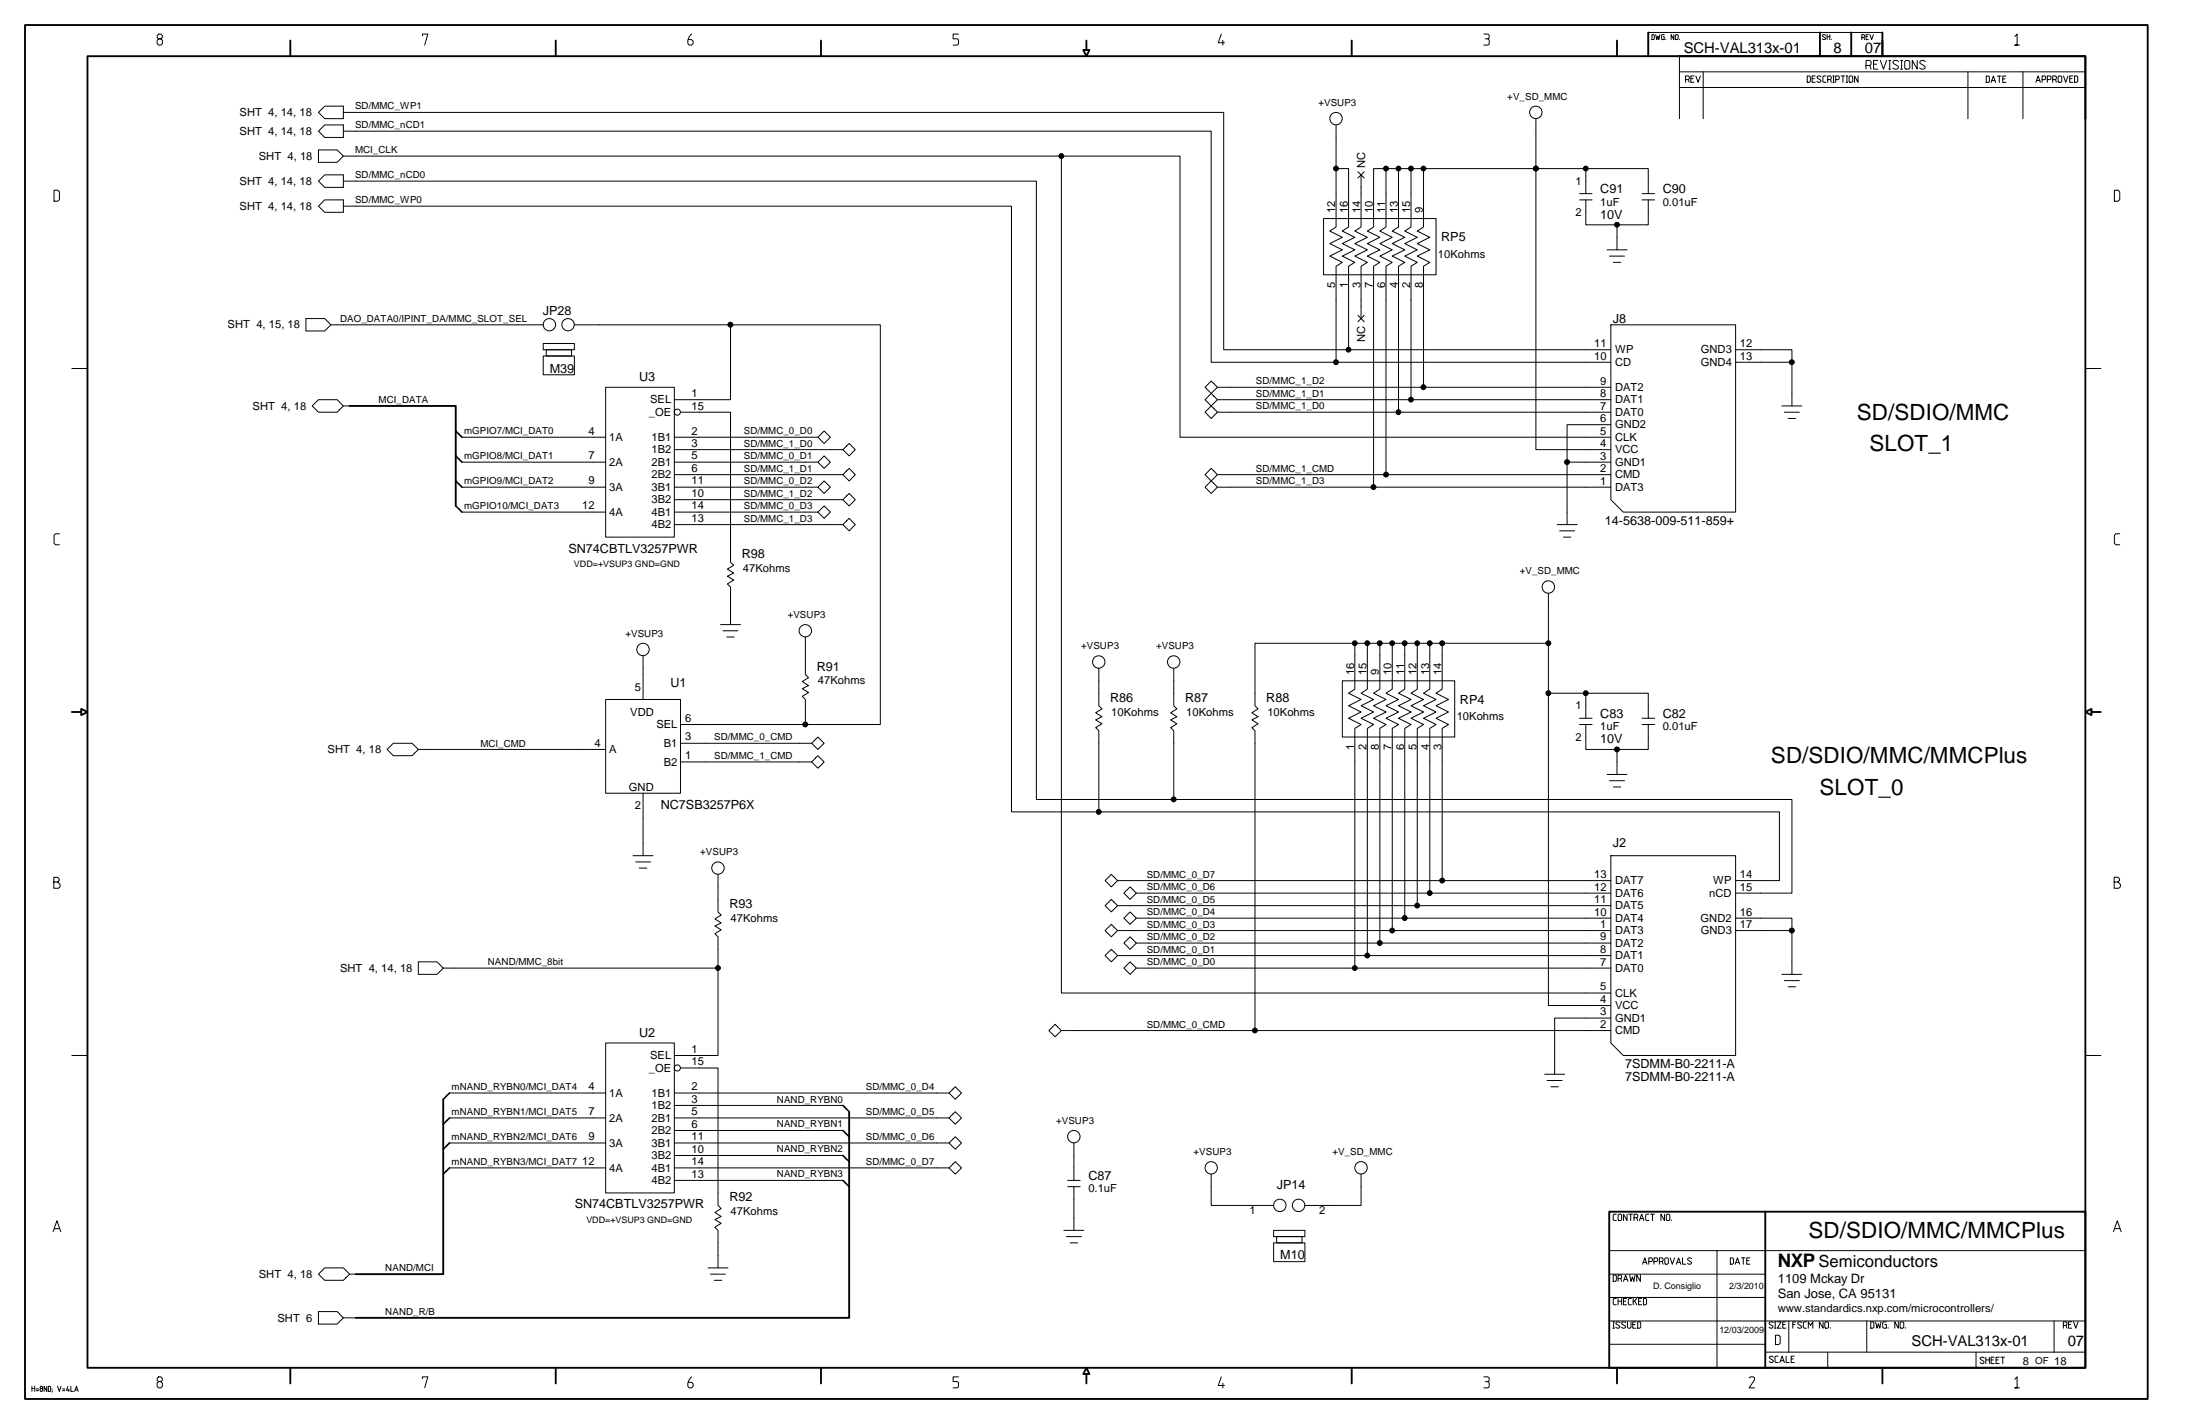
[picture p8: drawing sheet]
<svg xmlns="http://www.w3.org/2000/svg" width="432mm" height="279mm" viewBox="0 0 432 279" stroke-linecap="round" stroke-linejoin="round" font-family="sans-serif">
<g fill="none" stroke="#000" stroke-width=".2">
<path d="M31.1 6.7l-.3 .3v.3l.3 .3h.5l.3 .3v.6l-.3 .3h-.5l-.3-.3v-.6l.3-.3h.5l.3-.3v-.3l-.3-.3zM82.9 7v-.3h1.1l-.6 2.1M135.7 6.7a2.04 2.04 0 0 0-.7 1.8l.3 .3h.4l.3-.3v-.4l-.3-.3h-.6M188.1 6.7h-1v.9h.7l.3 .3-.1 .8-.9 .1M239.7 6.7l-.6 1.7h1.2M240 7.9v.9M291.2 6.7h.8a.54 .54 0 0 1 .2 .8l-.2 .1M291.5 7.6l.7 .1 .1 .8-.3 .3h-.8M324.2 6.8h.4l.1 .1v.7l-.1 .2h-.4zM325 6.8l.2 1 .2-.7 .2 .7 .2-1M326.6 6.8h-.4l-.1 .1 .1 .9h.4v-.6h-.1M326.9 7.7v.1"/>
<path d="M328.5 6.8v1l-.5-1v1M329 6.8l.4 .1v.7l-.2 .2-.4-.2v-.7zM329.6 11v12.3M329.6 17.2h79.7M329.6 14.1h79.7M329.7 7.7v.1M330.8 15.6h.6l.2-.2v-.3l-.2-.2h-.6v1.3M331.4 15.6l.2 .6M331.9 15.4h.4M332.5 14.9h-.6v1.3h.6M332.8 14.9l.5 1.3 .4-1.3M334.3 14.1v9.2"/>
<path d="M354.7 14.9h.5l.1 .2v.9l-.1 .2h-.5zM355.7 15.4h.4M356.3 14.9h-.6v1.3h.6M357.4 15.1a.47 .47 0 0 0-.8 .1l.7 .5v.3a.49 .49 0 0 1-.7 0M358.3 6.9l-.2-.1-.4 .1v.2l.6 .5-.2 .2-.4-.2M358.4 14.9h-.5l-.1 .2v.9l.1 .2h.5M358.6 6.8v1M358.6 7.2h.5M358.7 15.6h.6l.1-.2v-.3l-.1-.2h-.6v1.3M359.1 6.8v1M359.3 15.6l.1 .6M359.4 7.7v.1"/>
<path d="M359.7 14.9h.3M359.7 16.2h.3M359.9 14.9v1.3M360.3 15.6h.5l.2-.2v-.3l-.2-.2h-.5v1.3M361.4 14.9h.7M361.7 14.9v1.3M362.4 14.9h.2M362.4 16.2h.2M362.5 14.9v1.3M363.1 14.9h.4l.1 .2v.9l-.1 .2h-.4l-.2-.2v-.9zM364.7 14.9v1.3l-.7-1.3v1.3M365.4 7.3h.4l.2-.1-.2-.4h-.4v1"/>
<path d="M365.8 7.3l.2 .5M366.2 12.8h.8l.2-.2v-.5l-.2-.2h-.8v1.7M366.2 7.2h.4M366.7 6.8h-.5v1h.5M367 12.8l.2 .8M367 6.8l.3 1 .4-1M367.7 12.6h.6M368.6 11.9h-.9v1.7h.9M369.1 11.9l.6 1.7 .6-1.7M369.5 6.4h-46v4.6h46M370.7 13.6h.4M370.7 11.9h.4"/>
<path d="M370.9 11.9v1.7M372.6 12.1a.62 .62 0 0 0-1.1 .1l.1 .3 .9 .5 .1 .2-.1 .3a.76 .76 0 0 1-1-.2M373 13.6h.4M373 11.9h.4M373.2 11.9v1.7M374.1 11.9h.5l.2 .2v1.2l-.2 .3h-.5l-.3-.3v-1.2zM376.3 11.9v1.7l-1-1.7v1.7M377.9 12.1a.62 .62 0 0 0-1.1 .1l.1 .3 .9 .5 .1 .2-.1 .3a.74 .74 0 0 1-1-.2M386.2 14.1v9.2M389.8 14.9h.5l.2 .2v.9l-.2 .2h-.5zM390.8 16.2l.4-1.3 .5 1.3M391 15.8h.5"/>
<path d="M392 14.9h.7M392.4 14.9v1.3M393.1 15.5h.4M393.7 14.9h-.6v1.3h.6M395.5 7.2l.4-.5v2.1h-.4h.9M397 14.1v9.2M399.6 16.2l.4-1.3 .5 1.3M399.8 15.8h.5M400.8 15.6h.5l.2-.2v-.3l-.2-.2h-.5v1.3M401.8 15.6h.6l.1-.2v-.3l-.1-.2h-.6v1.3M402.9 15.6h.5l.2-.2v-.3l-.2-.2h-.5v1.3M403.4 15.6l.2 .6"/>
<path d="M404.1 14.9h.4l.2 .2v.9l-.2 .2h-.4l-.2-.2v-.9zM405 14.9l.4 1.3 .5-1.3M406.2 15.4h.5M406.8 14.9h-.6v1.3h.6M407.2 14.9h.4l.2 .2v.9l-.2 .2h-.4zM10.6 37.3h.8l.3 .4v1.5l-.3 .3h-.8zM62.5 29.4h3.7l1.2 1.2-1.2 1.3h-3.7zM63.7 20.8h3.7v2.5h-3.7l-1.2-1.2zM63.7 24.5h3.7v2.5h-3.7l-1.2-1.3zM63.7 34.3h3.7v2.5h-3.7l-1.2-1.3zM63.7 39.2h3.7v2.5h-3.7l-1.2-1.3zM67.4 30.6h164.2v55.2h84.6"/>
<path d="M67.4 22.1h172.8v46.5h76M67.4 25.7h170.3v45.4h78.5M67.4 35.5h136v121.4h148.3v18.3h-11M208.3 30.6v164.2h107.9M262.2 33.1h2.5v11.4l-1.2 .8 2.4 1.3-2.4 1.2 2.4 1.2-2.4 1.2 2.4 1.3-1.2 .7v16.4M262.2 24.5v20l-1.2 .8 2.5 1.3-2.5 1.2 2.5 1.2-2.5 1.2 2.5 1.3-1.3 .7v18.9M266.5 33.7l1.3 1.2M267.1 34.3v10.2l-1.2 .8 2.5 1.3-2.5 1.2 2.5 1.2-2.5 1.2 2.5 1.3-1.3 .7v10.3M267.8 33.7l-1.3 1.2M272 33.1v11.4l-1.2 .8 2.5 1.3-2.5 1.2 2.5 1.2-2.5 1.2 2.5 1.3-1.3 .7v40.9M274.5 33.1v11.4l-1.2 .8 2.4 1.3-2.4 1.2 2.4 1.2-2.4 1.2 2.4 1.3-1.2 .7v28.7M276.9 33.1v11.4l-1.2 .8 2.5 1.3-2.5 1.2 2.5 1.2-2.5 1.2 2.5 1.3-1.3 .7v26.2"/>
<path d="M279.4 33.1v11.4l-1.2 .8 2.4 1.3-2.4 1.2 2.4 1.2-2.4 1.2 2.4 1.3-1.2 .7v23.8M301.5 23.3v64.9h14.7M310 39.2h2.5M310 38h2.5M311.3 39.2v4.9h12.2v-4.9M311.3 33.1v4.9M322.3 39.2h2.4M322.3 38h2.4M323.5 38v-4.9h-53.9v11.4l-1.2 .8 2.4 1.3-2.4 1.2 2.4 1.2-2.4 1.2 2.4 1.3-1.2 .7v43.4M415 37.3h.8l.3 .4v1.5l-.3 .3h-.8zM67.4 40.4h131.1v118.9h150.7v13.5h-8.5M259.8 42.9h22.1v11h-22.1z"/>
<path d="M315.4 49h3.9M315.9 50.2h3M316.7 51.5h1.4M317.4 44.1v4.9M14.1 72.3h3.1M60 62.5h3.7l1.2 1.2-1.2 1.2h-3.7zM62.5 78.4h3.7l1.2 1.3-1.2 1.2h-3.7l-1.2-1.2zM64.9 63.7h41.7M67.4 79.7h1.2M106.6 69.9h6.1v3.6h-6.1zM106.6 67.4h6.1v1.2h-6.1zM107.2 68.6h5v1.2h-5z"/>
<path d="M112.7 63.7h60.1v78.5h-39.2M118.9 76h13.5v29.4h-13.5zM143.4 63.7v14.7h-11M237.7 74.8l1.3 1.2-1.3 1.2-1.2-1.2zM237.7 77.2l1.3 1.2-1.3 1.3-1.2-1.3zM237.7 79.7l1.3 1.2-1.3 1.2-1.2-1.2zM266.5 61.9l1.3 1.2M267.8 61.9l-1.3 1.2M316.2 63.7h24.5v36.8h-22.1l-2.4-2.5zM316.2 76h-77.2M316.2 78.4h-77.2M340.7 68.6h11v11.1"/>
<path d="M340.7 71.1h11M349.7 79.7h4M409.3 72.3h3M90.7 90.7h28.2M90.7 95.6h28.2M90.7 85.8h28.2M132.4 93.1h33M132.4 95.6h28.1M132.4 88.2h33M132.4 98h33M133.6 80.9h9.8v29.4l.6 .6-1.2 .8 1.2 .7-1.2 .7 1.2 .7-1.2 .8 .6 .6v7.4M160.5 90.7h-28.1"/>
<path d="M160.5 85.8h-28.1M161.8 84.6l1.2 1.2-1.2 1.2-1.3-1.2zM161.8 89.5l1.2 1.2-1.2 1.2-1.3-1.2zM161.8 94.4l1.2 1.2-1.2 1.2-1.3-1.2zM165.4 88.2l1.3-1.2 1.2 1.2-1.2 1.3zM166.2 92.4l.5-.5 1.2 1.2-1.2 1.3-1.3-1.3zM166.2 97.3l.5-.5 1.2 1.2-1.2 1.3-1.3-1.3zM237.7 91.9l1.3 1.2-1.3 1.3-1.2-1.3zM237.7 94.4l1.3 1.2-1.3 1.2-1.2-1.2zM316.2 83.3h-8.6v19.6M316.2 90.7h-8.6M316.2 80.9h-77.2"/>
<path d="M316.2 93.1h-77.2M316.2 95.6h-77.2M350.2 80.9h3M351 82.1h1.4M11.7 104.7h-.8l-.3 .4v1.5l.3 .3h.8M90.7 100.5h28.2M132.4 100.5h28.1M132.4 102.9h33M160.5 100.5l1.3-1.2 1.2 1.2-1.2 1.2zM166.2 102.2l.5-.5 1.2 1.2-1.2 1.3-1.3-1.3zM303.9 116.4v80.9h12.3M305.6 102.9h3.9"/>
<path d="M306.1 104.2h3M306.9 105.4h1.4M416.1 104.7h-.8l-.3 .4v1.5l.3 .3h.8M118.9 137.2h14.7v18.4h-14.7zM126.2 128.7v8.5M141.4 122.6h3.9M141.9 123.8h2.9M142.6 125h1.5M158.1 125v7.4l.6 .6-1.2 .7 1.2 .8-1.2 .6 1.2 .8-1.2 .7 .6 .6v5M215.7 131.1v7.4l.6 .6-1.2 .7 1.2 .8-1.2 .6 1.2 .8-1.2 .8 .6 .6v15.9M230.4 131.1v7.4l.6 .6-1.2 .7 1.2 .8-1.2 .6 1.2 .8-1.2 .8 .6 .6v13.5M263.5 133.6h22v11h-22z"/>
<path d="M265.9 126.2v9l-1.2 .8 2.4 1.2-2.4 1.3 2.4 1.2-2.4 1.2 2.4 1.3-1.2 .7v47M268.4 126.2v9l-1.3 .8 2.5 1.2-2.5 1.3 2.5 1.2-2.5 1.2 2.5 1.3-1.2 .7v44.6M270.8 126.2v9l-1.2 .8 2.4 1.2-2.4 1.3 2.4 1.2-2.4 1.2 2.4 1.3-1.2 .7v42.1M273.3 126.2v9l-1.3 .8 2.5 1.2-2.5 1.3 2.5 1.2-2.5 1.2 2.5 1.3-1.2 .7v39.7M275.7 126.2v9l-1.2 .8 2.4 1.2-2.4 1.3 2.4 1.2-2.4 1.2 2.4 1.3-1.2 .7v37.2M278.2 126.2v9l-1.3 .8 2.5 1.2-2.5 1.3 2.5 1.2-2.5 1.2 2.5 1.3-1.2 .7v34.8M280.6 126.2v9l-1.2 .8 2.5 1.2-2.5 1.3 2.5 1.2-2.5 1.2 2.5 1.3-1.3 .7v32.3M283.1 126.2v9l-1.2 .8 2.4 1.2-2.4 1.3 2.4 1.2-2.4 1.2 2.4 1.3-1.2 .7v29.9M303.9 126.2h-57.6v12.3l.6 .6-1.2 .7 1.2 .8-1.2 .6 1.2 .8-1.2 .8 .6 .6v58.8M303.9 136h19.6v4.9M311.3 136v4.9M76 147l1.2-1.2h3.7l1.2 1.2-1.2 1.3h-3.7z"/>
<path d="M118.9 147h-36.8M126.2 155.6v12.3M133.6 145.8h25.7M133.6 149.5h25.7M160.5 144.6l1.3 1.2-1.3 1.2-1.2-1.2zM160.5 148.3l1.3 1.2-1.3 1.2-1.2-1.2zM310 142.2h2.5M310 140.9h2.5M311.3 142.2v4.8h12.2v-4.8M315.4 152h3.9M315.9 153.2h3M316.7 154.4h1.4"/>
<path d="M317.4 147v5M322.3 142.2h2.4M322.3 140.9h2.4M10.6 173.1h.7l.3-.4v-.3l-.3-.3h-.7v2.2h.9l.3-.3v-.5l-.5-.4M124.2 167.9h4M124.8 169.1h2.9M125.5 170.3h1.5M140.9 171.6v7.3l.6 .6-1.2 .8 1.2 .8-1.2 .6 1.2 .7-1.2 .8 .6 .6v23.3h-8.5M216.9 177.7l1.2-1.2 1.3 1.2-1.3 1.2zM216.9 172.8l1.2-1.2 1.3 1.2-1.3 1.2zM220.6 175.2l1.2-1.2 1.2 1.2-1.2 1.3zM316.2 167.9h24.5v39.2h-22.1l-2.4-2.5z"/>
<path d="M316.2 172.8h-96.8M316.2 175.2h-93.2M316.2 177.7h-96.8M415 173.1h.7l.3-.4v-.3l-.3-.3h-.7v2.2h.9l.3-.3v-.5l-.5-.4M82.1 188.7h3.7l1.2 1.2-1.2 1.3h-3.7zM140.9 189.9h-53.9M216.9 182.6l1.2-1.2 1.3 1.2-1.3 1.2zM216.9 187.5l1.2-1.2 1.3 1.2-1.3 1.2zM219.4 182.6h96.8M219.4 187.5h96.8M220.6 185l1.2-1.2 1.2 1.2-1.2 1.3zM220.6 189.9l1.2-1.2 1.2 1.2-1.2 1.3z"/>
<path d="M220.6 180.1l1.2-1.2 1.2 1.2-1.2 1.3zM223 189.9h93.2M316.2 199.7h-11.1v11.1M316.2 180.1h-93.2M316.2 185h-93.2M340.7 180.1h11v11.1M340.7 182.6h11M349.7 191.2h4M350.2 192.4h3M351 193.6h1.4M14.1 207.1h3.1M118.9 204.6h13.5v29.5h-13.5z"/>
<path d="M118.9 214.5h-30.7M118.9 219.4h-30.7M132.4 214.5h53.9M132.4 219.4h53.9M132.4 216.9h33M133.6 209.5h7.3v27l.6 .6-1.2 .8 1.2 .8-1.2 .6 1.2 .7-1.2 .8 .6 .6v7.4M187.5 213.2l1.2 1.3-1.2 1.2-1.2-1.2zM187.5 218.1l1.2 1.3-1.2 1.2-1.2-1.2zM205.9 202.2l1.2-1.2 1.2 1.2-1.2 1.2zM208.3 202.2h107.9M303.2 210.8h3.9M303.7 212h2.9"/>
<path d="M304.4 213.2h1.5M409.3 207.1h3M118.9 224.3h-30.7M118.9 229.2h-30.7M132.4 224.3h53.9M132.4 229.2h53.9M132.4 221.8h33M132.4 226.7h33M165.4 231.6h-33M187.5 223l1.2 1.3-1.2 1.2-1.2-1.2zM187.5 227.9l1.2 1.3-1.2 1.2-1.2-1.2zM209.5 232.8h2.5"/>
<path d="M209.5 231.6h2.5M210.8 232.8v8.6M210.8 224.3v7.3M237.7 230.4v6.1h12.3M267.1 230.4v6.1h-11M317.2 238.2h-.4l-.2 .2v.9l.2 .2h.4M317.8 238.2h.3l.2 .2v.9l-.2 .2h-.3l-.2-.2v-.9zM319.3 238.2v1.3l-.7-1.3v1.3M319.7 238.2h.7M320.1 238.2v1.3M320.7 238.9h.5l.2-.1v-.4l-.2-.2h-.5v1.3M321.2 238.9l.2 .6"/>
<path d="M321.8 239.5l.4-1.3 .4 1.3M321.9 239.1h.6M323.6 238.2h-.4l-.2 .2v.9l.2 .2h.4M324 238.2h.7M324.3 238.2v1.3M326.7 238.2v1.3l-.7-1.3v1.3M327.2 238.2h.4l.1 .2v.9l-.1 .2h-.4l-.2-.2v-.9zM328.1 239.4v.1M10.4 241.7l.8-2.2 .7 2.2M10.7 241.1h.9M62.5 257.3h3.7l1.2 1.3-1.2 1.2h-3.7zM63.7 248.8h3.7l1.2 1.2-1.2 1.2h-3.7l-1.2-1.2z"/>
<path d="M67.4 258.6h2.4M68.6 250h1.3M139 248.8h3.9M139.4 250h3M140.2 251.2h1.5M208.8 241.4h3.9M209.3 242.6h2.9M210 243.9h1.5M250 243.9h6.1v3.6h-6.1zM250 241.4h6.1v1.2h-6.1zM250.6 242.6h4.9v1.3h-4.9zM315.8 245.4h93.5"/>
<path d="M315.8 254.6h30.7M315.8 250h30.7M315.8 259.2h93.5M316.6 259.4h.3M316.6 250.2h.5l.1 .1v.9l-.1 .2h-.5zM316.7 259.4v1.2M317.2 254.8h-.4l-.2 .1v.9l.2 .2h.4M317.6 254.8v1.2M317.6 255.3h.7M317.6 250.9h.5l.2-.2v-.4l-.2-.1h-.5v1.2M317.9 259.5l-.1-.1a.44 .44 0 0 0-.7 .2l.7 .6 .1 .1-.1 .2a.47 .47 0 0 1-.7-.1M318.1 250.9l.2 .5"/>
<path d="M318.3 254.8v1.2M318.6 255.3h.5M318.6 251.4l.5-1.2 .4 1.2M318.8 251h.5M319.1 259.5l-.6-.1-.2 .2 .7 .6v.3a.49 .49 0 0 1-.7-.1M319.2 254.8h-.6v1.2h.6M319.4 259.4v1l.2 .2h.4l.1-.2v-1M319.8 250.2l.3 1.2 .3-.9 .3 .9 .2-1.2M320.2 254.8h-.4l-.2 .1v.9l.2 .2h.4M320.5 259.9h.4M320.5 254.8v1.2M320.8 255.2l.4 .8"/>
<path d="M321.1 259.4h-.6v1.2h.6M321.2 254.8l-.7 .7M321.4 259.4h.5l.1 .1v.9l-.1 .2h-.5zM321.6 255.3h.4M322 250.2v1.2l-.8-1.2v1.2M322.2 254.8h-.6v1.2h.6M322.4 248.1l.4-1.3 .5 1.3M322.6 254.8h.4l.2 .1v.9l-.2 .2h-.4zM322.6 247.7h.5M323.6 247.5h.5l.2-.2v-.3l-.2-.2h-.5v1.3M324.6 247.5h.6l.2-.2v-.3l-.2-.2h-.6v1.3M325.7 247.5h.5l.2-.2v-.3l-.2-.2h-.5v1.3"/>
<path d="M326.2 247.5l.2 .6M326.9 246.8h.4l.1 .2v.9l-.1 .2h-.4l-.2-.2v-.9zM327.8 246.8l.4 1.3 .5-1.3M329 248.1l.5-1.3 .4 1.3M329.2 247.7h.5M330.2 246.8v1.3h.7M332 247a.47 .47 0 0 0-.8 .1l.8 .7-.3 .3-.5-.2M337 245.4v23M339.6 246.8h.4l.2 .2v.9l-.2 .2h-.4zM340.6 248.1l.4-1.3 .4 1.3M340.7 247.7h.6M341.8 246.8h.7"/>
<path d="M342.2 246.8v1.3M342.8 247.3h.5M343.5 246.8h-.7v1.3h.7M348 259.5l-.3-.1h-.4v.4l.7 .5-.3 .3-.5-.2M348.3 259.4h.3M348.4 259.4v1.2M348.8 259.4h.8l-.8 1.2h.8M349.9 259.9h.5M350.5 259.4h-.6v1.2h.6M351.1 259.2v6.1M351.9 259.9h.4M352.5 259.4h-.6v1.2"/>
<path d="M353.6 259.5l-.2-.1h-.5v.4l.7 .5-.2 .3-.6-.2M354.6 259.4h-.5l-.2 .1v.9l.2 .2h.5M357.8 259.4v1.2l-.7-1.2v1.2M358.3 259.4h.4l.2 .1v.9l-.2 .2h-.4l-.1-.2v-.9zM366.4 259.2v6.1M367.2 259.4h.4l.2 .1v.9l-.2 .2h-.4zM368.1 259.4l.3 1.2 .3-.9 .3 .9 .2-1.2M370.2 259.4h-.5l-.2 .1v.9l.2 .2h.5v-.7h-.2M372.6 259.4v1.2l-.7-1.2v1.2M373.1 259.4h.4l.2 .1v.9l-.2 .2h-.4l-.2-.2v-.9zM403.2 259.2v6.1M406 259.9h.4"/>
<path d="M406.6 259.4h-.6v1.2h.6M407 259.4l.4 1.2 .5-1.2M414.8 241.7l.8-2.2 .7 2.2M415.1 241.1h.9M6.3 272v1M6.3 272.4h.5M6.8 272v1M7.1 272.9h.5M7.1 272.5h.5M8 272l-.1 .3 .4 .3-.1 .4h-.2l-.1-.4 .3-.2 .1-.2zM9.2 272v1l-.5-1v1M9.5 272h.3l.1 .2v.7l-.1 .1h-.3z"/>
<path d="M10.2 272.9v.2M10.2 272.5v.1M11.3 272l.3 1 .4-1M12.3 272.9h.4M12.3 272.5h.4M13.3 272l-.2 .8h.5M13.5 272.6v.4M13.9 272v1h.5M14.6 273l.4-1 .3 1M14.8 272.7h.4M31.1 270.2l-.3 .3v.3l.3 .3h.5l.3 .3v.6l-.3 .3h-.5l-.3-.3v-.6l.3-.3h.5l.3-.3v-.3l-.3-.3zM82.9 270.5v-.3h1.1l-.6 2.1"/>
<path d="M135.7 270.2a2.1 2.1 0 0 0-.7 1.8l.3 .3h.4l.3-.3v-.5l-.3-.3h-.6M188.1 270.2h-1v.9h.7l.3 .3-.1 .8-.9 .1M239.7 270.2l-.6 1.6h1.2M240 271.4v.9M291.2 270.2h.8a.5 .5 0 0 1 .3 .4 .5 .5 0 0 1-.3 .5M291.5 271.1l.7 .1 .1 .8-.3 .3h-.8M315.8 263.8h30.7M316.6 260.6h.3M343.3 270.3l.3-.1h.5l.2 .1 .1 .2v.3l-1.1 1.5h1.1M346.5 265.3h62.8M348.1 266.3a.47 .47 0 0 0-.8 .1l.8 .7a.45 .45 0 0 1-.8 0M348.3 260.6h.3"/>
<path d="M348.5 262h.6l.3 .2v1.3l-.3 .3h-.6zM349 266.1h-.4l-.2 .2v.8l.2 .2h.4M349.3 267.3l.5-1.2 .4 1.2M349.5 267h.6M350.6 266.1v1.2h.6M351.6 266.6h.4M352.1 266.1h-.5v1.2h.5M354.9 260.6v-1.2l.5 .7 .4-.7v1.2M358.7 265.3v3.1M359.2 260.5v.1M370.6 260.5v.1M374 260.5v.1"/>
<path d="M387.8 265.3v3.1M389.4 266.5l-.5-.2-.3 .3 .7 .5 .1 .2-.1 .1a.47 .47 0 0 1-.7-.1M389.8 266.3v1.2M389.8 266.8h.7M390.5 266.3v1.2M390.8 266.8h.4M391.4 266.3h-.6v1.2h.6M391.8 266.8h.4M392.4 266.3h-.6v1.2h.6M392.7 266.3h.7M393.1 266.3v1.2M395.5 270.6l.4-.4v2.1h-.4h.9"/>
<path d="M405 260.1h.5l.2-.2v-.4l-.2-.1h-.5v1.2M405.5 260.1l.2 .5"/>
<circle cx="262.2" cy="23.3" r="1.22"/>
<circle cx="301.4" cy="22" r="1.22"/>
<circle cx="107.8" cy="63.7" r="1.21"/>
<circle cx="111.5" cy="63.7" r="1.21"/>
<circle cx="132.9" cy="80.9" r=".6"/>
<circle cx="303.9" cy="115.2" r="1.22"/>
<circle cx="126.2" cy="127.4" r="1.22"/>
<circle cx="158.1" cy="123.8" r="1.21"/>
<circle cx="215.7" cy="129.9" r="1.22"/>
<circle cx="230.4" cy="129.9" r="1.22"/>
<circle cx="140.9" cy="170.3" r="1.21"/>
<circle cx="132.9" cy="209.5" r=".6"/>
<circle cx="210.8" cy="223" r="1.22"/>
<circle cx="237.7" cy="229.1" r="1.21"/>
<circle cx="251.2" cy="236.5" r="1.22"/>
<circle cx="254.9" cy="236.5" r="1.22"/>
<circle cx="267.1" cy="229.1" r="1.22"/>
</g>
<g fill="#000" stroke="#000" stroke-width=".2">
<circle cx="208.3" cy="30.6" r=".48"/>
<circle cx="262.2" cy="33.1" r=".48"/>
<circle cx="272" cy="33.1" r=".48"/>
<circle cx="274.5" cy="33.1" r=".48"/>
<circle cx="276.9" cy="33.1" r=".48"/>
<circle cx="279.4" cy="33.1" r=".48"/>
<circle cx="301.4" cy="33.1" r=".48"/>
<circle cx="311.2" cy="33.1" r=".48"/>
<circle cx="317.4" cy="44.1" r=".48"/>
<circle cx="143.4" cy="63.7" r=".49"/>
<circle cx="262.2" cy="71.1" r=".48"/>
<circle cx="264.7" cy="68.6" r=".48"/>
<circle cx="276.9" cy="78.4" r=".48"/>
<circle cx="279.4" cy="76" r=".48"/>
<circle cx="351.7" cy="71.1" r=".48"/>
<circle cx="269.6" cy="95.6" r=".48"/>
<circle cx="272" cy="93.1" r=".48"/>
<circle cx="274.5" cy="80.9" r=".48"/>
<circle cx="307.6" cy="90.7" r=".48"/>
<circle cx="265.9" cy="126.2" r=".48"/>
<circle cx="268.4" cy="126.2" r=".48"/>
<circle cx="270.8" cy="126.2" r=".48"/>
<circle cx="273.3" cy="126.2" r=".48"/>
<circle cx="275.7" cy="126.2" r=".48"/>
<circle cx="278.2" cy="126.2" r=".48"/>
<circle cx="280.6" cy="126.2" r=".48"/>
<circle cx="283.1" cy="126.2" r=".48"/>
<circle cx="303.9" cy="136" r=".48"/>
<circle cx="303.9" cy="126.2" r=".48"/>
<circle cx="311.2" cy="136" r=".48"/>
<circle cx="158.1" cy="142.1" r=".48"/>
<circle cx="215.7" cy="159.3" r=".48"/>
<circle cx="230.4" cy="156.8" r=".48"/>
<circle cx="317.4" cy="147" r=".49"/>
<circle cx="278.2" cy="177.7" r=".48"/>
<circle cx="280.6" cy="175.2" r=".48"/>
<circle cx="283.1" cy="172.8" r=".48"/>
<circle cx="140.9" cy="189.9" r=".48"/>
<circle cx="265.9" cy="189.9" r=".48"/>
<circle cx="268.4" cy="187.5" r=".48"/>
<circle cx="270.8" cy="185" r=".48"/>
<circle cx="273.2" cy="182.6" r=".48"/>
<circle cx="275.7" cy="180.1" r=".48"/>
<circle cx="351.7" cy="182.6" r=".49"/>
<circle cx="246.3" cy="202.2" r=".48"/>
</g>
<g fill="none" stroke="#000" stroke-width=".37">
<path d="M4.9 4.9h416.6v269.6h-416.6zM17.2 11h392.1v257.4h-392.1zM57 8v3M109.1 8v3M161.1 8v3M213.2 8v1.8h-.6l.6 1.2 .6-1.2h-.6M265.3 8v3M317.4 8v3M323.5 6.4v4.6M329.6 11h79.7v12.3M357.2 6.4v4.6M363.3 6.4v4.6"/>
<path d="M369.5 6.4v4.6M68.6 79.7h20.9v19.6M14.1 139.7h1.8v.6l1.3-.6-1.3-.6v.6M410.5 139.7v.6l-1.2-.6 1.2-.6v.6h1.8M87 215.7v34.3h-17.2M166.7 218.1v40.5h-96.9M315.8 237.7h93.5v30.7h-93.5zM346.5 237.7v30.7M57 268.4v3M109.1 268.4v3M161.1 268.4v3M213.2 269.6h-.6l.6-1.2 .6 1.2h-.6v1.8"/>
<path d="M265.3 268.4v3M317.4 268.4v3M369.5 268.4v3"/>
</g>
<path d="M89.5 84.6l.6 .6M89.5 89.5l.6 .6M89.5 94.4l.6 .6M89.5 99.3l.6 .6M87.6 215.1l-.6 .6M87.6 220l-.6 .6M166.1 217.5l.6 .6M87.6 224.9l-.6 .6M87.6 229.8l-.6 .6M166.1 222.4l.6 .6M166.1 227.3l.6 .6M166.1 232.2l.6 .6" fill="none" stroke="#000" stroke-width=".29"/>
<path d="M90.1 85.2l.6 .6M90.1 90.1l.6 .6M90.1 95l.6 .6M90.1 99.9l.6 .6M88.2 214.5l-.6 .6M88.2 219.4l-.6 .6M165.4 216.9l.7 .6M88.2 224.3l-.6 .6M88.2 229.2l-.6 .6M165.4 221.8l.7 .6M165.4 226.7l.7 .6M165.4 231.6l.7 .6" fill="none" stroke="#000" stroke-width=".32"/>
<g font-size="4.4">
<text x="364.4" y="82.4">SD/SDIO/MMC</text>
<text x="366.9" y="88.5">SLOT_1</text>
<text x="347.6" y="149.8">SD/SDIO/MMC/MMCPlus</text>
<text x="357.1" y="155.9">SLOT_0</text>
<text x="355" y="242.9">SD/SDIO/MMC/MMCPlus</text>
</g>
<text font-size="3.7" x="348.9" y="248.7">NXP</text>
<text font-size="3.3" x="356.9" y="248.6">Semiconductors</text>
<g font-size="2.9">
<text x="330.5" y="10.5">SCH-VAL313x-01</text>
<text x="359.9" y="10.5">8</text>
<text x="366" y="10.5">07</text>
<text x="375.2" y="264.1">SCH-VAL313x-01</text>
<text x="405.8" y="264.1">07</text>
</g>
<g font-size="2.5">
<text x="314.1" y="37.8">C91</text>
<text x="326.3" y="37.8">C90</text>
<text x="282.9" y="47.3">RP5</text>
<text x="314.1" y="42.9">10V</text>
<text x="106.6" y="61.8">JP28</text>
<text x="316.5" y="63.3">J8</text>
<text x="107.9" y="73.1">M39</text>
<text x="125.5" y="74.7">U3</text>
<text x="315" y="103">14-5638-009-511-859+</text>
<text x="111.6" y="108.4">SN74CBTLV3257PWR</text>
<text x="145.6" y="109.5">R98</text>
<text x="160.3" y="131.6">R91</text>
<text x="131.6" y="134.8">U1</text>
<text x="217.9" y="137.7">R86</text>
<text x="232.6" y="137.7">R87</text>
<text x="248.5" y="137.7">R88</text>
<text x="286.6" y="138">RP4</text>
<text x="314.1" y="140.8">C83</text>
<text x="326.3" y="140.8">C82</text>
<text x="314.1" y="145.8">10V</text>
<text x="129.7" y="158.7">NC7SB3257P6X</text>
<text x="316.5" y="166.2">J2</text>
<text x="143.2" y="178.1">R93</text>
<text x="125.5" y="203.4">U2</text>
<text x="319" y="209.6">7SDMM-B0-2211-A</text>
<text x="319" y="212.1">7SDMM-B0-2211-A</text>
<text x="213.6" y="231.5">C87</text>
<text x="250.6" y="233.3">JP14</text>
<text x="112.8" y="237.1">SN74CBTLV3257PWR</text>
<text x="143.2" y="235.7">R92</text>
<text x="251.3" y="247.1">M10</text>
<text x="348.9" y="251.8">1109 Mckay Dr</text>
<text x="348.9" y="254.7">San Jose, CA 95131</text>
</g>
<g font-size="2.2">
<text x="47" y="22.8">SHT 4, 14, 18</text>
<text x="47" y="26.5">SHT 4, 14, 18</text>
<text x="50.8" y="31.3">SHT 4, 18</text>
<text x="267.9" y="32.9" transform="rotate(-90 267.9 32.9)">NC</text>
<text x="47" y="36.3">SHT 4, 14, 18</text>
<text x="47" y="41.2">SHT 4, 14, 18</text>
<text x="262.1" y="41.8" transform="rotate(-90 262.1 41.8)">12</text>
<text x="264.5" y="41.8" transform="rotate(-90 264.5 41.8)">16</text>
<text x="267" y="41.8" transform="rotate(-90 267 41.8)">14</text>
<text x="269.5" y="41.8" transform="rotate(-90 269.5 41.8)">10</text>
<text x="271.9" y="41.8" transform="rotate(-90 271.9 41.8)">11</text>
<text x="274.3" y="41.8" transform="rotate(-90 274.3 41.8)">13</text>
<text x="276.8" y="41.8" transform="rotate(-90 276.8 41.8)">15</text>
<text x="279.3" y="41.8" transform="rotate(-90 279.3 41.8)">9</text>
<text x="309.2" y="36.2">1</text>
<text x="314.1" y="40.3">1uF</text>
<text x="326.3" y="40.3">0.01uF</text>
<text x="309.2" y="42.4">2</text>
<text x="282.2" y="50.5">10Kohms</text>
<text x="262.1" y="56.5" transform="rotate(-90 262.1 56.5)">5</text>
<text x="264.5" y="56.5" transform="rotate(-90 264.5 56.5)">1</text>
<text x="267" y="56.5" transform="rotate(-90 267 56.5)">3</text>
<text x="269.5" y="56.5" transform="rotate(-90 269.5 56.5)">7</text>
<text x="271.9" y="56.5" transform="rotate(-90 271.9 56.5)">6</text>
<text x="274.3" y="56.5" transform="rotate(-90 274.3 56.5)">4</text>
<text x="276.8" y="56.5" transform="rotate(-90 276.8 56.5)">2</text>
<text x="279.3" y="56.5" transform="rotate(-90 279.3 56.5)">8</text>
<text x="44.7" y="64.5">SHT 4, 15, 18</text>
<text x="267.9" y="67.1" transform="rotate(-90 267.9 67.1)">NC</text>
<text x="312.9" y="68.1">11</text>
<text x="312.9" y="70.6">10</text>
<text x="317" y="69.3">WP</text>
<text x="317" y="71.8">CD</text>
<text x="333.8" y="69.3">GND3</text>
<text x="333.8" y="71.8">GND4</text>
<text x="341.5" y="68.1">12</text>
<text x="341.5" y="70.6">13</text>
<text x="135.7" y="77.9">1</text>
<text x="314.1" y="75.5">9</text>
<text x="314.1" y="77.9">8</text>
<text x="317" y="76.7">DAT2</text>
<text x="49.6" y="80.4">SHT 4, 18</text>
<text x="127.4" y="81.6">_OE</text>
<text x="127.6" y="79.1">SEL</text>
<text x="135.7" y="80.3">15</text>
<text x="314.1" y="82.8">6</text>
<text x="314.1" y="80.4">7</text>
<text x="317" y="81.6">DAT0</text>
<text x="317" y="79.1">DAT1</text>
<text x="115.5" y="85.3">4</text>
<text x="119.6" y="86.5">1A</text>
<text x="127.9" y="86.5">1B1</text>
<text x="127.9" y="88.9">1B2</text>
<text x="135.7" y="85.3">2</text>
<text x="135.7" y="87.7">3</text>
<text x="314.1" y="87.7">4</text>
<text x="314.1" y="85.3">5</text>
<text x="317" y="88.9">VCC</text>
<text x="317" y="86.5">CLK</text>
<text x="317" y="84.1">GND2</text>
<text x="115.5" y="90.1">7</text>
<text x="115.5" y="95.1">9</text>
<text x="119.6" y="91.4">2A</text>
<text x="127.9" y="91.4">2B1</text>
<text x="127.9" y="93.9">2B2</text>
<text x="135.7" y="90.1">5</text>
<text x="135.7" y="95.1">11</text>
<text x="135.7" y="92.6">6</text>
<text x="314.1" y="90.2">3</text>
<text x="314.1" y="95.1">1</text>
<text x="314.1" y="92.6">2</text>
<text x="317" y="93.9">CMD</text>
<text x="317" y="91.4">GND1</text>
<text x="114.3" y="99.9">12</text>
<text x="119.6" y="96.3">3A</text>
<text x="119.6" y="101.2">4A</text>
<text x="127.9" y="96.3">3B1</text>
<text x="127.9" y="101.2">4B1</text>
<text x="127.9" y="98.8">3B2</text>
<text x="135.7" y="99.9">14</text>
<text x="135.7" y="97.5">10</text>
<text x="317" y="96.3">DAT3</text>
<text x="127.9" y="103.7">4B2</text>
<text x="135.7" y="102.4">13</text>
<text x="145.8" y="112.2">47Kohms</text>
<text x="124.6" y="135.6">5</text>
<text x="160.5" y="134.3">47Kohms</text>
<text x="265.8" y="132.5" transform="rotate(-90 265.8 132.5)">16</text>
<text x="268.2" y="132.5" transform="rotate(-90 268.2 132.5)">15</text>
<text x="270.7" y="132.5" transform="rotate(-90 270.7 132.5)">9</text>
<text x="273.1" y="132.5" transform="rotate(-90 273.1 132.5)">10</text>
<text x="275.6" y="132.5" transform="rotate(-90 275.6 132.5)">11</text>
<text x="278" y="132.5" transform="rotate(-90 278 132.5)">12</text>
<text x="280.5" y="132.5" transform="rotate(-90 280.5 132.5)">13</text>
<text x="282.9" y="132.5" transform="rotate(-90 282.9 132.5)">14</text>
<text x="123.7" y="140.4">VDD</text>
<text x="128.8" y="142.9">SEL</text>
<text x="134.5" y="141.6">6</text>
<text x="218.1" y="140.4">10Kohms</text>
<text x="232.8" y="140.4">10Kohms</text>
<text x="248.8" y="140.4">10Kohms</text>
<text x="285.9" y="141.2">10Kohms</text>
<text x="309.2" y="139.2">1</text>
<text x="314.1" y="143.3">1uF</text>
<text x="326.3" y="143.3">0.01uF</text>
<text x="64.3" y="147.8">SHT 4, 18</text>
<text x="116.7" y="146.5">4</text>
<text x="119.5" y="147.8">A</text>
<text x="130.3" y="146.5">B1</text>
<text x="134.5" y="145.3">3</text>
<text x="134.5" y="149">1</text>
<text x="265.8" y="147.2" transform="rotate(-90 265.8 147.2)">1</text>
<text x="268.2" y="147.2" transform="rotate(-90 268.2 147.2)">2</text>
<text x="270.7" y="147.2" transform="rotate(-90 270.7 147.2)">8</text>
<text x="273.1" y="147.2" transform="rotate(-90 273.1 147.2)">7</text>
<text x="275.6" y="147.2" transform="rotate(-90 275.6 147.2)">6</text>
<text x="278" y="147.2" transform="rotate(-90 278 147.2)">5</text>
<text x="280.5" y="147.2" transform="rotate(-90 280.5 147.2)">4</text>
<text x="282.9" y="147.2" transform="rotate(-90 282.9 147.2)">3</text>
<text x="309.2" y="145.4">2</text>
<text x="123.4" y="155.1">GND</text>
<text x="130.3" y="150.2">B2</text>
<text x="124.6" y="158.8">2</text>
<text x="312.9" y="172.3">13</text>
<text x="317" y="173.5">DAT7</text>
<text x="336.2" y="173.5">WP</text>
<text x="341.5" y="172.3">14</text>
<text x="312.9" y="179.6">10</text>
<text x="312.9" y="177.2">11</text>
<text x="312.9" y="174.7">12</text>
<text x="317" y="178.4">DAT5</text>
<text x="317" y="176">DAT6</text>
<text x="335.5" y="176">nCD</text>
<text x="341.5" y="174.7">15</text>
<text x="341.5" y="179.6">16</text>
<text x="143.4" y="180.9">47Kohms</text>
<text x="314.1" y="184.5">9</text>
<text x="314.1" y="182.1">1</text>
<text x="317" y="185.8">DAT2</text>
<text x="317" y="183.3">DAT3</text>
<text x="317" y="180.9">DAT4</text>
<text x="333.8" y="180.9">GND2</text>
<text x="333.8" y="183.3">GND3</text>
<text x="341.5" y="182.1">17</text>
<text x="66.7" y="190.7">SHT 4, 14, 18</text>
<text x="314.1" y="189.4">7</text>
<text x="314.1" y="187">8</text>
<text x="317" y="188.2">DAT1</text>
<text x="317" y="190.7">DAT0</text>
<text x="314.1" y="194.3">5</text>
<text x="314.1" y="196.8">4</text>
<text x="317" y="195.6">CLK</text>
<text x="314.1" y="201.7">2</text>
<text x="314.1" y="199.2">3</text>
<text x="317" y="198">VCC</text>
<text x="317" y="200.5">GND1</text>
<text x="317" y="202.9">CMD</text>
<text x="127.6" y="207.8">SEL</text>
<text x="135.7" y="209">15</text>
<text x="135.7" y="206.6">1</text>
<text x="115.5" y="213.9">4</text>
<text x="119.6" y="215.2">1A</text>
<text x="127.4" y="210.3">_OE</text>
<text x="127.9" y="215.2">1B1</text>
<text x="135.7" y="213.9">2</text>
<text x="115.5" y="218.8">7</text>
<text x="119.6" y="220.1">2A</text>
<text x="127.9" y="220.1">2B1</text>
<text x="127.9" y="217.6">1B2</text>
<text x="135.7" y="221.3">6</text>
<text x="135.7" y="218.8">5</text>
<text x="135.7" y="216.4">3</text>
<text x="115.5" y="223.7">9</text>
<text x="119.6" y="225">3A</text>
<text x="127.9" y="225">3B1</text>
<text x="127.9" y="222.5">2B2</text>
<text x="127.9" y="227.4">3B2</text>
<text x="135.7" y="226.2">10</text>
<text x="135.7" y="223.7">11</text>
<text x="114.3" y="228.6">12</text>
<text x="119.6" y="229.9">4A</text>
<text x="127.9" y="229.9">4B1</text>
<text x="127.9" y="232.3">4B2</text>
<text x="135.7" y="231.1">13</text>
<text x="135.7" y="228.6">14</text>
<text x="213.6" y="234">0.1uF</text>
<text x="143.4" y="238.5">47Kohms</text>
<text x="245.2" y="238.2">1</text>
<text x="258.9" y="238.2">2</text>
<text x="50.8" y="250.7">SHT 4, 18</text>
<text x="348.9" y="257.5">www.standardics.nxp.com/microcontrollers/</text>
<text x="54.5" y="259.3">SHT 6</text>
<text x="397" y="267.7">8</text>
<text x="403.2" y="267.7">18</text>
</g>
<g font-size="1.9">
<text x="69.7" y="21.5">SD/MMC_WP1</text>
<text x="258.8" y="20.8">+VSUP3</text>
<text x="295.8" y="19.6">+V_SD_MMC</text>
<text x="69.7" y="25.1">SD/MMC_nCD1</text>
<text x="69.7" y="30.1">MCI_CLK</text>
<text x="69.7" y="34.9">SD/MMC_nCD0</text>
<text x="69.7" y="39.9">SD/MMC_WP0</text>
<text x="66.7" y="63.1">DAO_DATA0/IPINT_DA/MMC_SLOT_SEL</text>
<text x="246.5" y="75.4">SD/MMC_1_D2</text>
<text x="246.5" y="77.8">SD/MMC_1_D1</text>
<text x="74.3" y="79.1">MCI_DATA</text>
<text x="246.5" y="80.3">SD/MMC_1_D0</text>
<text x="91.1" y="85.2">mGPIO7/MCI_DAT0</text>
<text x="146" y="85.2">SD/MMC_0_D0</text>
<text x="146" y="87.7">SD/MMC_1_D0</text>
<text x="91.1" y="90.1">mGPIO8/MCI_DAT1</text>
<text x="91.1" y="95">mGPIO9/MCI_DAT2</text>
<text x="146" y="90.1">SD/MMC_0_D1</text>
<text x="146" y="95">SD/MMC_0_D2</text>
<text x="146" y="92.5">SD/MMC_1_D1</text>
<text x="246.5" y="92.5">SD/MMC_1_CMD</text>
<text x="246.5" y="95">SD/MMC_1_D3</text>
<text x="91.1" y="99.9">mGPIO10/MCI_DAT3</text>
<text x="146" y="99.9">SD/MMC_0_D3</text>
<text x="146" y="97.5">SD/MMC_1_D2</text>
<text x="146" y="102.3">SD/MMC_1_D3</text>
<text x="298.3" y="112.7">+V_SD_MMC</text>
<text x="122.7" y="124.9">+VSUP3</text>
<text x="154.6" y="121.3">+VSUP3</text>
<text x="212.2" y="127.4">+VSUP3</text>
<text x="226.9" y="127.4">+VSUP3</text>
<text x="94.3" y="146.5">MCI_CMD</text>
<text x="140.2" y="145.2">SD/MMC_0_CMD</text>
<text x="140.2" y="148.9">SD/MMC_1_CMD</text>
<text x="137.4" y="167.8">+VSUP3</text>
<text x="225.1" y="172.2">SD/MMC_0_D7</text>
<text x="225.1" y="174.6">SD/MMC_0_D6</text>
<text x="225.1" y="177.1">SD/MMC_0_D5</text>
<text x="225.1" y="179.6">SD/MMC_0_D4</text>
<text x="225.1" y="182">SD/MMC_0_D3</text>
<text x="225.1" y="184.4">SD/MMC_0_D2</text>
<text x="95.8" y="189.4">NAND/MMC_8bit</text>
<text x="225.1" y="186.9">SD/MMC_0_D1</text>
<text x="225.1" y="189.4">SD/MMC_0_D0</text>
<text x="225.1" y="201.6">SD/MMC_0_CMD</text>
<text x="88.6" y="213.9">mNAND_RYBN0/MCI_DAT4</text>
<text x="169.9" y="213.9">SD/MMC_0_D4</text>
<text x="88.6" y="218.8">mNAND_RYBN1/MCI_DAT5</text>
<text x="152.5" y="216.3">NAND_RYBN0</text>
<text x="152.5" y="221.2">NAND_RYBN1</text>
<text x="169.9" y="218.8">SD/MMC_0_D5</text>
<text x="207.3" y="220.5">+VSUP3</text>
<text x="88.6" y="223.7">mNAND_RYBN2/MCI_DAT6</text>
<text x="152.5" y="226.1">NAND_RYBN2</text>
<text x="169.9" y="223.7">SD/MMC_0_D6</text>
<text x="234.3" y="226.7">+VSUP3</text>
<text x="261.5" y="226.7">+V_SD_MMC</text>
<text x="88.6" y="228.6">mNAND_RYBN3/MCI_DAT7</text>
<text x="152.5" y="231">NAND_RYBN3</text>
<text x="169.9" y="228.6">SD/MMC_0_D7</text>
<text x="75.6" y="249.4">NAND/MCI</text>
<text x="75.6" y="258">NAND_R/B</text>
<text x="399.5" y="267.7">OF</text>
</g>
<g font-size="1.8">
<text x="112.6" y="111.3">VDD=+VSUP3 GND=GND</text>
<text x="115.1" y="239.9">VDD=+VSUP3 GND=GND</text>
<text x="324.4" y="253">D. Consiglio</text>
<text x="339.4" y="253">2/3/2010</text>
<text x="337.5" y="261.6">12/03/2009</text>
</g>
</svg>
